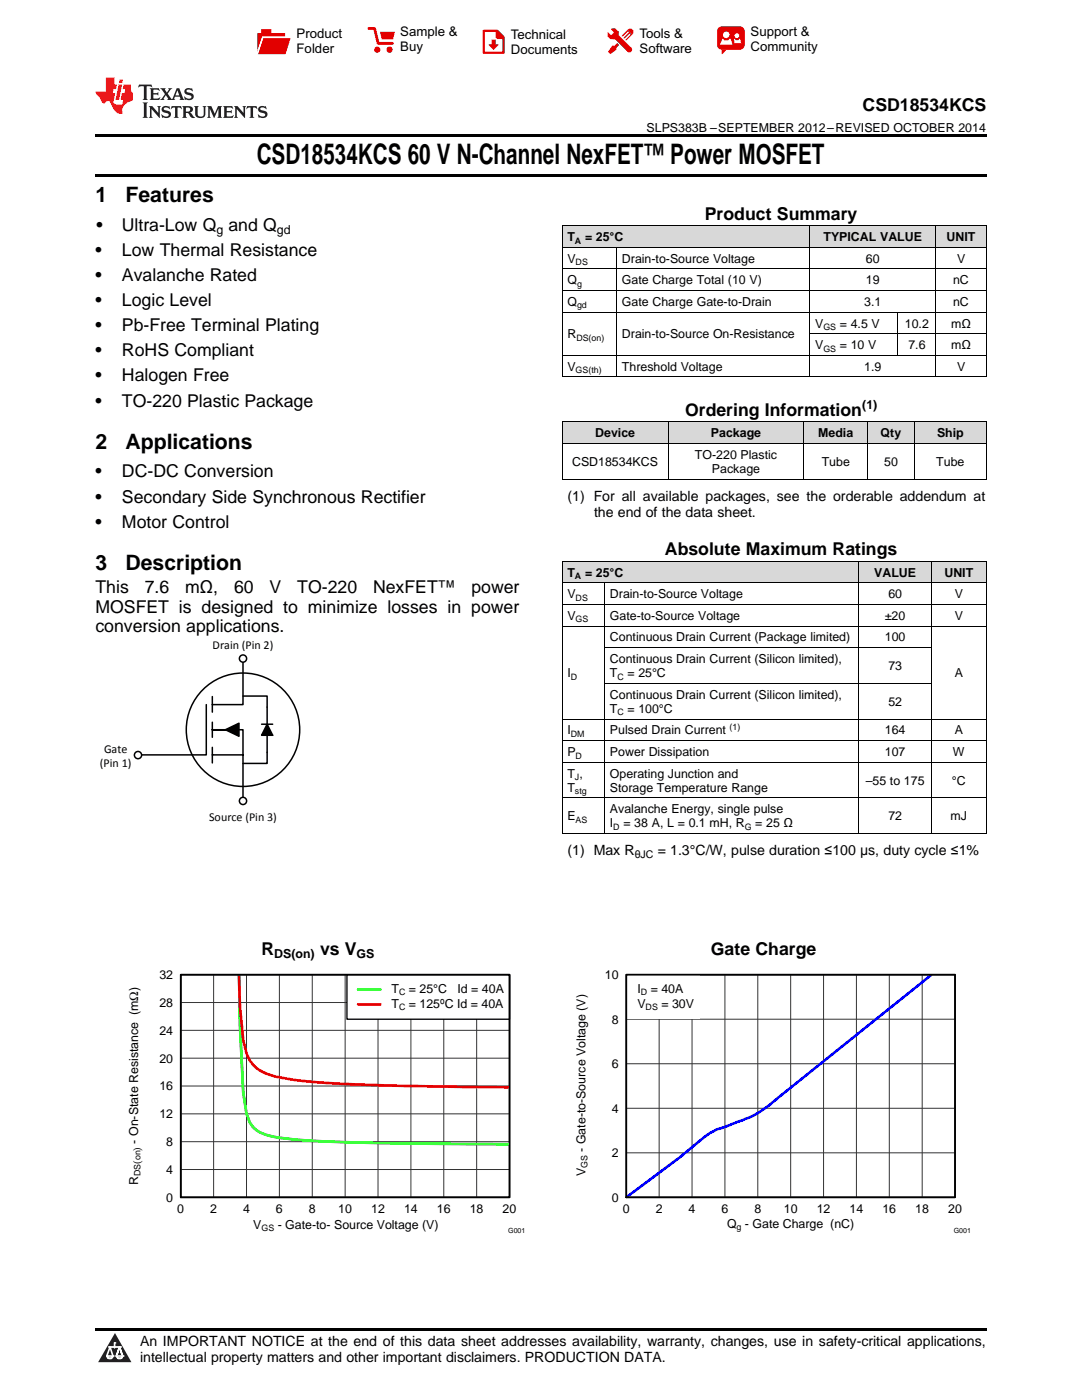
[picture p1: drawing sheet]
<svg xmlns="http://www.w3.org/2000/svg" width="216mm" height="279mm" viewBox="0 0 216 279" stroke-linecap="round" stroke-linejoin="round" font-family="sans-serif">
<g fill="#d8d8d8">
<path d="M112.2 112.1h8.4v4.3h-8.4z"/>
<path d="M120.6 112.1h50.8v4.3h-50.8z"/>
<path d="M171.4 112.1h14.4v4.3h-14.4z"/>
<path d="M185.8 112.1h11v4.3h-11z"/>
<path d="M112.2 84.2h21.1v4.3h-21.1z"/>
<path d="M133.3 84.2h27.1v4.3h-27.1z"/>
<path d="M160.4 84.2h12.7v4.3h-12.7z"/>
<path d="M173.1 84.2h9.4v4.3h-9.4z"/>
<path d="M182.5 84.2h14.3v4.3h-14.3z"/>
<path d="M112.2 45.1h10.8v4.3h-10.8z"/>
<path d="M123 45.1h38.6v4.3h-38.6z"/>
<path d="M161.6 45.1h17.6v4.3h-17.6z"/>
<path d="M179.2 45.1h7.6v4.3h-7.6z"/>
<path d="M186.8 45.1h10v4.3h-10z"/>
</g>
<path d="M22.9 266l3.3 5.9h-6.6z" fill="#231f20"/>
<path d="M21.3 270.6h1.2l-.3 .5h-.3a.53 .53 0 0 1-.6-.5z" fill-rule="evenodd" fill="#fff"/>
<path d="M21.3 270.6h1.2l-.3 .5h-.3a.53 .53 0 0 1-.6-.5z" fill="none" stroke="#231f20" stroke-width=".33"/>
<path d="M21.3 270.6l1.2 .1-.3 .4h-.5z" fill="none" stroke="#fff" stroke-width=".33"/>
<path d="M22.9 268.9h.1" fill="none" stroke="#fff" stroke-width=".33"/>
<path d="M22.9 268v.9z" fill="#fff"/>
<path d="M22.9 268v.9z" fill="none" stroke="#fff" stroke-width=".33"/>
<circle cx="22.9" cy="268" r=".16" fill="#fff"/>
<path d="M21.8 268.8h.1" fill="none" stroke="#fff" stroke-width=".33"/>
<path d="M21.8 268.8h2.2z" fill="#fff"/>
<path d="M21.8 268.8h2.2z" fill="none" stroke="#fff" stroke-width=".33"/>
<circle cx="24" cy="268.8" r=".16" fill="#fff"/>
<path d="M23.2 270.6h.1" fill="none" stroke="#fff" stroke-width=".33"/>
<path d="M23.8 268.8l-.6 1.8z" fill="#fff"/>
<path d="M23.8 268.8l-.6 1.8z" fill="none" stroke="#fff" stroke-width=".33"/>
<path d="M23.8 268.8l.7 1.8z" fill="#fff"/>
<path d="M23.8 268.8l.7 1.8z" fill="none" stroke="#fff" stroke-width=".33"/>
<path d="M24.4 270.6h.1" fill="none" stroke="#fff" stroke-width=".33"/>
<circle cx="21.3" cy="270.6" r=".16" fill="#fff"/>
<path d="M22 268.8l-.7 1.8z" fill="#fff"/>
<path d="M22 268.8l-.7 1.8z" fill="none" stroke="#fff" stroke-width=".33"/>
<path d="M22 268.8l.5 1.8z" fill="#fff"/>
<path d="M22 268.8l.5 1.8z" fill="none" stroke="#fff" stroke-width=".33"/>
<circle cx="22.5" cy="270.6" r=".16" fill="#fff"/>
<path d="M23.3 270.6h1.2a.63 .63 0 0 1-.6 .5 .63 .63 0 0 1-.6-.5z" fill-rule="evenodd" fill="#fff"/>
<path d="M23.3 270.6h1.2a.63 .63 0 0 1-.6 .5 .63 .63 0 0 1-.6-.5z" fill="none" stroke="#231f20" stroke-width=".33"/>
<path d="M23.3 270.6h1.2l-.4 .5h-.5z" fill="none" stroke="#fff" stroke-width=".33"/>
<path d="M23.2 270.6h.1" fill="none" stroke="#fff" stroke-width=".33"/>
<circle cx="24.5" cy="270.6" r=".16" fill="#fff"/>
<path d="M19 265.1h177.8v.5h-177.8z" fill="#000"/>
<path d="M36.1 194.5h65.6v44.5h-65.6z" fill="none" stroke="#000" stroke-width=".26"/>
<g fill="none" stroke="#333" stroke-width=".2">
<path d="M36.1 194.5h65.6v44.5h-65.6zM42.6 194.5v44.5M49.2 194.5v44.5M55.7 194.5v44.5M62.3 194.5v44.5M68.9 194.5v44.5M75.4 194.5v44.5M82 194.5v44.5M88.6 194.5v44.5M95.1 194.5v44.5M36.1 216.7h65.6M36.1 211.2h65.6"/>
<path d="M36.1 205.6h65.6M36.1 200.1h65.6M36.1 233.4h65.6M36.1 227.8h65.6M36.1 222.3h65.6"/>
</g>
<path d="M47.7 194.5l.2 10 .6 13.5 .7 4.3a5.9 5.9 0 0 0 5.2 4.5 85.5 85.5 0 0 0 14.5 1.1l32.8 .5" fill="none" stroke="#0f0" stroke-width=".53"/>
<path d="M47.7 194.5l.2 6.3 .6 6.8a7.6 7.6 0 0 0 3.3 6l2 .9a30.1 30.1 0 0 0 8.5 1.4 700.4 700.4 0 0 0 39.4 1.1" fill="none" stroke="#f00" stroke-width=".53"/>
<path d="M69.2 194.5h32.5v8.9h-32.5z" fill="#fff"/>
<path d="M69.2 194.5h32.5v8.9h-32.5zM125 194.5h65.6v44.5h-65.6z" fill="none" stroke="#000" stroke-width=".26"/>
<path d="M71.5 197.5h4.4" fill="none" stroke="#0f0" stroke-width=".53"/>
<path d="M71.5 200.4h4.4" fill="none" stroke="#f00" stroke-width=".53"/>
<path d="M36.1 194.5h65.6v44.5h-65.6z" fill="none" stroke="#000" stroke-width=".35"/>
<g fill="none" stroke="#333" stroke-width=".2">
<path d="M125 194.5h65.6v44.5h-65.6zM131.5 194.5v44.5M138.1 194.5v44.5M144.6 194.5v44.5M151.2 194.5v44.5M157.8 194.5v44.5M164.3 194.5v44.5M170.9 194.5v44.5M177.5 194.5v44.5M184 194.5v44.5M125 212.3h65.6M125 203.4h65.6"/>
<path d="M125 230.1h65.6M125 221.2h65.6"/>
</g>
<path d="M185.9 194.5l-32.4 26.1a20.5 20.5 0 0 1-7.2 3.6l-3.3 1.2-2 1.2-5.3 4.4-10.7 8" fill="none" stroke="#00f" stroke-width=".53"/>
<path d="M125 194.5h14.6v8.9h-14.6z" fill="#fff"/>
<path d="M125 194.5h65.6v44.5h-65.6z" fill="none" stroke="#000" stroke-width=".35"/>
<path d="M112.2 159.3v7.1M120.6 159.3v7.1M171.4 159.3v7.1M185.8 159.3v7.1M196.8 159.3v7.1M112.2 166.4h84.6" fill="none" stroke="#000" stroke-width=".2"/>
<g fill="none" stroke="#000" stroke-width=".3">
<path d="M42.4 139v3.1M48.5 132.2v8.4h-6.1M48.5 138.9h4.8v13.5h-4.8M41.2 140.6v10.1h-13M42.4 150.7h6.1v8.4M42.4 144.1v3M42.4 149.1v3.2M45 145.6l2.7-1.3v2.6zM47.4 145.6h-5h6.1v5.1M52.2 144.5h2.2M53.3 144.5l1.1 2.2h-2.2z"/>
<circle cx="48.5" cy="145.6" r="11.3"/>
</g>
<path d="M45 145.6l2.7-1.3v2.6zM53.3 144.5l1.1 2.2h-2.2z" fill="#000"/>
<circle cx="27.5" cy="150.7" r=".72" fill="#fff"/>
<circle cx="27.5" cy="150.7" r=".72" fill="none" stroke="#000" stroke-width=".3"/>
<circle cx="48.5" cy="159.8" r=".72" fill="#fff"/>
<circle cx="48.5" cy="159.8" r=".72" fill="none" stroke="#000" stroke-width=".3"/>
<circle cx="48.5" cy="131.4" r=".72" fill="#fff"/>
<circle cx="48.5" cy="131.4" r=".72" fill="none" stroke="#000" stroke-width=".3"/>
<g fill="none" stroke="#000" stroke-width=".2">
<path d="M112.2 58h84.6M112.2 53.7h84.6M112.2 49.4h84.6M112.2 45.1h84.6M112.2 45.1v30.1M123 49.4v25.8M161.6 45.1v30.1M186.7 45.1v30.1M196.8 45.1v30.1M112.2 75.2h84.6M112.2 70.9h84.6M112.2 62.3h84.6"/>
<path d="M161.6 66.6h35.2M179.2 62.3v8.6M112.2 95.6h84.6M112.2 88.5h84.6M112.2 84.2h84.6M112.2 84.2v11.5M133.3 84.2v11.5M160.4 84.2v11.5M173.1 84.2v11.5M182.4 84.2v11.5M196.8 84.2v11.5M112.2 116.3h84.6"/>
<path d="M112.2 112h84.6M112.2 112.1v47.2M120.6 116.4v42.9M171.4 112.1v47.2M185.8 112.1v47.2M196.8 112.1v47.2M112.2 124.9h84.6M112.2 120.6h84.6M120.6 136.4h65.2M120.6 129.2h65.2M112.2 159.2h84.6M112.2 152.1h84.6"/>
<path d="M112.2 147.8h84.6M112.2 143.5h84.6"/>
</g>
<path d="M19 34.8h177.8v.5h-177.8zM19 26.8h177.8v.6h-177.8zM112.2 95.6l.1 .1zM160.3 95.6l.1 .1zM173 95.6l.1 .1zM182.4 95.6l.1 .1zM196.7 95.6l.1 .1z" fill="#000"/>
<path d="M27.7 16.9l-.1 .6 .6-.3h.5v.2v2.2l-.2 .4h1l-.2-.4v-2.2v-.2h.5l.6 .3-.2-.6zM29.9 17.6l.2 .4v1.6l-.2 .4h1.9l.1-.6a1.09 1.09 0 0 1-1.3 .1v-.6h.6l.4 .2v-.7l-.2 .2h-.8v-.6l.2-.1a1.01 1.01 0 0 1 1 .3l-.1-.6zM32 17.6l.9 1.2-1 1.2h.9l-.2-.3 .5-.7 .5 .7-.3 .3h1.7l-.2-.3 .1-.4h1l.1 .4-.2 .3h1l-.3-.4-.7-2h-.5l-1 2.2-.8-1.1 .9-1.1h-.9l.2 .2-.4 .7-.4-.7 .2-.2zM35.4 18l.4 1h-.8zM37 17.7a.66 .66 0 0 0-.2 .8 .66 .66 0 0 0 .6 .4l.7 .2 .1 .2a.8 .8 0 0 1-.7 .4 .8 .8 0 0 1-.7-.5l.1 .8 .2-.2a.94 .94 0 0 0 1.1 .1 .94 .94 0 0 0 .4-.9 1.48 1.48 0 0 0-1.3-.6v-.4a1.1 1.1 0 0 1 1.2 .2l-.2-.6-.2 .1-.5-.1zM28.5 20.4l.2 .4v2.3l-.2 .4h1l-.2-.4v-2.3l.2-.4zM29.7 21.2l.2 .4v1.5l-.2 .4h.8l-.3-.4 .1-1.3 1.6 1.8v-2l.2-.4h-.7l.2 .2v1.1l-1.2-1.3zM32.5 21.3a.66 .66 0 0 0-.2 .8 .66 .66 0 0 0 .6 .4l.6 .2 .2 .2a.8 .8 0 0 1-.8 .4 .8 .8 0 0 1-.7-.5l.2 .7 .2-.1a.94 .94 0 0 0 1 .1 .94 .94 0 0 0 .5-1 1.47 1.47 0 0 0-1.3-.6l-.1-.3a1.1 1.1 0 0 1 1.3 .2l-.2-.6-.2 .1-.5-.2zM34.3 21.2l-.2 .6a.64 .64 0 0 1 .8-.3v1.6l-.2 .4h1l-.3-.4 .1-1.6a.66 .66 0 0 1 .8 .3l-.2-.6zM36.3 21.2l.3 .4v1.5l-.3 .4h1l-.2-.2v-.7h.5l.1 .1a.8 .8 0 0 0 1.2 .7l-1-1a.62 .62 0 0 0 .6-.5 .62 .62 0 0 0-.6-.7zM37.1 21.5h.1a.48 .48 0 0 1 .6 0 .48 .48 0 0 1 .1 .6l-.2 .1-.6 .1zM38.7 21.2l.2 .2a2.29 2.29 0 0 0 .4 2 1.05 1.05 0 0 0 1.7-.7v-1.3l.2-.2h-.8l.2 .4v1.1a.61 .61 0 0 1-.6 .6 .61 .61 0 0 1-.6-.6v-1.1l.3-.4zM41.3 21.2l.3 .4v1.5l-.3 .4h.8l-.2-.4v-1.4l.8 1.9 .9-1.9v1.4l-.2 .4h.9l-.2-.4v-1.5l.2-.4h-.8l-.7 1.5-.6-1.5zM44.5 21.2l.2 .4v1.5l-.2 .4h1.9l.2-.6a1.1 1.1 0 0 1-1.4 .2v-.7h.6l.4 .2v-.6l-.2 .1-.8 .1v-.6l.2-.1a1.02 1.02 0 0 1 1.1 .2l-.2-.5zM46.7 21.2l.2 .4v1.5l-.2 .4h.8l-.3-.4 .1-1.3 1.6 1.8v-2l.2-.4h-.7l.2 .2v1.1l-1.2-1.3zM49.3 21.2l-.1 .6a.64 .64 0 0 1 .8-.3v1.6l-.3 .4h1l-.2-.4v-1.6a.66 .66 0 0 1 .8 .3l-.1-.6zM51.7 21.3a.66 .66 0 0 0-.2 .7 .66 .66 0 0 0 .7 .5l.6 .2 .1 .2a.8 .8 0 0 1-.7 .4 .8 .8 0 0 1-.7-.5l.1 .7 .2-.1a.94 .94 0 0 0 1.1 .1 .94 .94 0 0 0 .4-1 1.48 1.48 0 0 0-1.2-.6l-.1-.3a1.1 1.1 0 0 1 1.2 .2l-.2-.6-.1 .1-.6-.2z" fill="#231f20"/>
<path d="M21.1 15.5v2.8h-2v.4l.9 .9a.96 .96 0 0 0 1 1 .59 .59 0 0 1 .5-.4 .59 .59 0 0 1 .5 .3l.4 .8a1.61 1.61 0 0 0 2.1 1.3 1.63 1.63 0 0 1 1.1-2.2l.9-.3v-1.5a1.6 1.6 0 0 1-.4-1.7h-1.4l-.2 .9h.5l-.2 .8h-.5l-.2 1v.3h.5l-.2 .9h-.7a.74 .74 0 0 1-1-.6l.3-1.6h-.5l.2-.8h.5l.1-.9h-.4v-1.4zM23.7 16.9l-.7 3h.8l.6-3zM23.8 15.9l-.1 .7h.7l.2-.7z" fill="#ee1d23"/>
<g fill="#d60000">
<path d="M52.1 5.8h2v.8h2.8v4.2h-5.5v-4.2h.7z" fill-rule="evenodd"/>
<path d="M52.4 7.5h5.6l-1 3.3h-5.6z" fill-rule="evenodd"/>
</g>
<path d="M52.4 7.4h5.7l-.1 .1h-5.5l-1.1 3.3z" fill-rule="evenodd" fill="#fff"/>
<path d="M52.4 7.4h5.7l-.1 .1h-5.5l-1.1 3.3z" fill="none" stroke="#fff" stroke-width=".2"/>
<path d="M73.6 5.7h1.1l.7 2.9h2.9" fill="none" stroke="#d60000" stroke-width=".55"/>
<g fill="#d60000">
<path d="M75.8 6.3h3l-.4 1.6h-2.2z" fill-rule="evenodd"/>
<circle cx="75.3" cy="9.9" r=".62"/>
<circle cx="77.7" cy="9.9" r=".62"/>
</g>
<path d="M96.5 6.2h2.7l1.3 1.2v3.1h-4z" fill="none" stroke="#d60000" stroke-width=".44"/>
<g fill="#d60000">
<path d="M98.1 7.9h.8v1h.5l-.9 1.1-1-1v-.1h.6z" fill-rule="evenodd"/>
<path d="M98.9 6.2h.3l1.3 1.2v.4h-1.3l-.3-.4z" fill-rule="evenodd"/>
<path d="M121.9 5.7h.8l.7 .6 .1 .7 2.5 2.5-.8 .8-2.3-2.3-1.1-.2-.6-.6v-.8l.7 .6 .5-.4v-.2l-.5-.5z" fill-rule="evenodd"/>
<path d="M122.2 9.1h.4l.5-.5 .4 .4-.5 .5v.4l-1.2 .9-.5-.5z" fill-rule="evenodd"/>
<path d="M125.3 5.9a.67 .67 0 0 1 .9 0 .67 .67 0 0 1 0 .9z" fill-rule="evenodd"/>
<path d="M125.3 5.9l.9 .9-1.2 1.2h-.2v-.2l1-.9v-.2h-.2l-.9 1h-.2v-.2l.9-1 .1-.2h-.3l-.9 1h-.2v-.2z" fill-rule="evenodd"/>
<circle cx="125.6" cy="9.9" r=".54"/>
</g>
<path d="M123.3 6.3v.7" fill="none" stroke="#d60000" stroke-width=".2"/>
<g fill="#d60000">
<path d="M143.4 5.5l.6-.2h3.6a.95 .95 0 0 1 1 .9v2.8a.95 .95 0 0 1-1 .9h-3.6a.95 .95 0 0 1-.9-.9v-2.8z" fill-rule="evenodd"/>
<path d="M144 9.9h.9l-.7 .9h-.2z" fill-rule="evenodd"/>
</g>
<g fill="#fff">
<path d="M146.6 8.6h1.3z"/>
<path d="M144.1 7.8h.3l.1 .2h.8l.2-.2h.3l.4 1.1h-2.5z" fill-rule="evenodd"/>
<path d="M146.4 7.8h.3l.1 .2h.5l.2-.2h.2l.2 .8h-1.3z" fill-rule="evenodd"/>
<circle cx="144.9" cy="6.9" r=".65"/>
<circle cx="147" cy="7.1" r=".48"/>
</g>
<text font-size="5.6" x="51.2" y="32.8">CSD18534KCS 60 V N-Channel NexFET™ Power MOSFET</text>
<g font-size="4.2">
<text x="19" y="40.4">1</text>
<text x="25" y="40.4">Features</text>
<text x="19" y="89.6">2</text>
<text x="25" y="89.6">Applications</text>
<text x="19" y="113.7">3</text>
<text x="25" y="113.7">Description</text>
</g>
<g font-size="3.5">
<text x="172.1" y="22.2">CSD18534KCS</text>
<text x="19.2" y="46.1">•</text>
<text x="24.3" y="46.1">Ultra-Low Q and Q</text>
<text x="140.7" y="43.9">Product Summary</text>
<text x="19" y="51.1">•</text>
<text x="24.3" y="51.1">Low Thermal Resistance</text>
<text x="19" y="56.1">•</text>
<text x="24.3" y="56.1">Avalanche Rated</text>
<text x="19" y="61.1">•</text>
<text x="24.3" y="61.1">Logic Level</text>
<text x="19" y="66.1">•</text>
<text x="19" y="71.1">•</text>
<text x="24.3" y="66.1">Pb-Free Terminal Plating</text>
<text x="24.3" y="71.1">RoHS Compliant</text>
<text x="19" y="76.1">•</text>
<text x="24.3" y="76.1">Halogen Free</text>
<text x="19" y="81.1">•</text>
<text x="24.3" y="81.1">TO-220 Plastic Package</text>
<text x="136.7" y="83">Ordering Information</text>
<text x="19" y="95.3">•</text>
<text x="24.3" y="95.3">DC-DC Conversion</text>
<text x="19" y="100.3">•</text>
<text x="24.3" y="100.3">Secondary Side Synchronous Rectifier</text>
<text x="19" y="105.3">•</text>
<text x="24.3" y="105.3">Motor Control</text>
<text x="132.7" y="110.8">Absolute Maximum Ratings</text>
<text x="19" y="118.4">This</text>
<text x="28.9" y="118.4">7.6</text>
<text x="37" y="118.4">mΩ,</text>
<text x="46.7" y="118.4">60</text>
<text x="53.8" y="118.4">V</text>
<text x="59.3" y="118.4">TO-220</text>
<text x="74.4" y="118.4">NexFET™</text>
<text x="94.1" y="118.4">power</text>
<text x="19" y="122.3">MOSFET is designed to minimize losses in power</text>
<text x="19" y="126.2">conversion applications.</text>
<text x="52.2" y="190.5">R</text>
<text x="63.9" y="190.5">vs V</text>
<text x="141.9" y="190.5">Gate Charge</text>
</g>
<g font-size="2.8">
<text x="113.2" y="99.9">(1) For all available packages, see the orderable addendum at</text>
<text x="118.5" y="103.1">the end of the data sheet.</text>
<text x="113.2" y="170.6">(1) Max R</text>
<text x="131.2" y="170.6">= 1.3°C/W, pulse duration ≤100 μs, duty cycle ≤1%</text>
<text x="27.9" y="268.6">An IMPORTANT NOTICE at the end of this data sheet addresses availability, warranty, changes, use in safety-critical applications,</text>
<text x="27.9" y="271.8">intellectual property matters and other important disclaimers. PRODUCTION DATA.</text>
</g>
<g font-size="2.6">
<text x="59.2" y="7.6">Product</text>
<text x="59.2" y="10.6">Folder</text>
<text x="79.9" y="7.3">Sample &amp;</text>
<text x="79.9" y="10.2">Buy</text>
<text x="101.9" y="7.8">Technical</text>
<text x="101.9" y="10.8">Documents</text>
<text x="127.6" y="7.6">Tools &amp;</text>
<text x="127.6" y="10.6">Software</text>
<text x="149.8" y="7.2">Support &amp;</text>
<text x="149.8" y="10.2">Community</text>
</g>
<g font-size="2.5">
<text x="129" y="26.3">SLPS383B –SEPTEMBER 2012–REVISED OCTOBER 2014</text>
<text x="43.2" y="46.8">g</text>
<text x="55.2" y="46.8">gd</text>
<text x="113.2" y="48.2">T</text>
<text x="113.2" y="52.5">V</text>
<text x="116.7" y="48.2">= 25°C</text>
<text x="124.1" y="52.5">Drain-to-Source Voltage</text>
<text x="164.3" y="48.2">TYPICAL VALUE</text>
<text x="172.8" y="52.5">60</text>
<text x="188.9" y="48.2">UNIT</text>
<text x="191" y="52.5">V</text>
<text x="113.2" y="56.8">Q</text>
<text x="124.1" y="56.8">Gate Charge Total (10 V)</text>
<text x="172.8" y="56.8">19</text>
<text x="190.2" y="56.8">nC</text>
<text x="113.2" y="61.1">Q</text>
<text x="124.1" y="61.1">Gate Charge Gate-to-Drain</text>
<text x="162.7" y="65.4">V</text>
<text x="167.6" y="65.4">= 4.5 V</text>
<text x="172.4" y="61.1">3.1</text>
<text x="180.6" y="65.4">10.2</text>
<text x="189.8" y="65.4">mΩ</text>
<text x="190.2" y="61.1">nC</text>
<text x="113.2" y="67.5">R</text>
<text x="124.1" y="67.5">Drain-to-Source On-Resistance</text>
<text x="162.7" y="69.7">V</text>
<text x="167.6" y="69.7">= 10 V</text>
<text x="181.3" y="69.7">7.6</text>
<text x="189.8" y="69.7">mΩ</text>
<text x="113.2" y="74">V</text>
<text x="124.1" y="74">Threshold Voltage</text>
<text x="172.4" y="74">1.9</text>
<text x="191" y="74">V</text>
<text x="172" y="81.6">(1)</text>
<text x="118.8" y="87.3">Device</text>
<text x="141.9" y="87.3">Package</text>
<text x="163.3" y="87.3">Media</text>
<text x="175.7" y="87.3">Qty</text>
<text x="187" y="87.3">Ship</text>
<text x="114.2" y="93">CSD18534KCS</text>
<text x="138.7" y="91.6">TO-220 Plastic</text>
<text x="142.1" y="94.4">Package</text>
<text x="164" y="93">Tube</text>
<text x="176.4" y="93">50</text>
<text x="186.8" y="93">Tube</text>
<text x="113.2" y="115.1">T</text>
<text x="113.2" y="119.4">V</text>
<text x="116.7" y="115.1">= 25°C</text>
<text x="121.7" y="119.4">Drain-to-Source Voltage</text>
<text x="174.4" y="115.1">VALUE</text>
<text x="177.3" y="119.4">60</text>
<text x="188.5" y="115.1">UNIT</text>
<text x="190.5" y="119.4">V</text>
<text x="113.2" y="123.7">V</text>
<text x="121.7" y="123.7">Gate-to-Source Voltage</text>
<text x="176.6" y="123.7">±20</text>
<text x="190.5" y="123.7">V</text>
<text x="121.7" y="128">Continuous Drain Current (Package limited)</text>
<text x="176.6" y="128">100</text>
<text x="113.2" y="135.1">I</text>
<text x="121.7" y="132.3">Continuous Drain Current (Silicon limited),</text>
<text x="121.7" y="135.1">T</text>
<text x="125.2" y="135.1">= 25°C</text>
<text x="177.3" y="133.7">73</text>
<text x="190.5" y="135.1">A</text>
<text x="121.7" y="139.5">Continuous Drain Current (Silicon limited),</text>
<text x="121.7" y="142.3">T</text>
<text x="125.2" y="142.3">= 100°C</text>
<text x="177.3" y="140.9">52</text>
<text x="113.2" y="146.6">I</text>
<text x="121.7" y="146.6">Pulsed Drain Current</text>
<text x="176.6" y="146.6">164</text>
<text x="190.5" y="146.6">A</text>
<text x="113.2" y="150.9">P</text>
<text x="113.2" y="155.2">T ,</text>
<text x="121.7" y="150.9">Power Dissipation</text>
<text x="121.7" y="155.2">Operating Junction and</text>
<text x="176.6" y="150.9">107</text>
<text x="190.1" y="150.9">W</text>
<text x="113.2" y="158">T</text>
<text x="121.7" y="158">Storage Temperature Range</text>
<text x="172.8" y="156.6">–55 to 175</text>
<text x="189.9" y="156.6">°C</text>
<text x="113.2" y="163.7">E</text>
<text x="121.7" y="162.3">Avalanche Energy, single pulse</text>
<text x="121.7" y="165.1">I</text>
<text x="124.4" y="165.1">= 38 A, L = 0.1 mH, R</text>
<text x="150.7" y="165.1">= 25 Ω</text>
<text x="177.3" y="163.7">72</text>
<text x="189.7" y="163.7">mJ</text>
<text x="54.7" y="191.2">DS(on)</text>
<text x="71.2" y="191.2">GS</text>
<text x="31.8" y="195.4">32</text>
<text x="120.7" y="195.4">10</text>
<text x="31.8" y="201">28</text>
<text x="78.1" y="198.1">T</text>
<text x="78.1" y="201.1">T</text>
<text x="81.6" y="198.1">= 25°C</text>
<text x="81.6" y="201.1">= 125ºC Id = 40A</text>
<text x="91.3" y="198.1">Id = 40A</text>
<text x="127.2" y="198.1">I</text>
<text x="127.2" y="201.1">V</text>
<text x="129.8" y="198.1">= 40A</text>
<text x="132" y="201.1">= 30V</text>
<text x="31.8" y="206.5">24</text>
<text x="122.1" y="204.3">8</text>
<text x="31.8" y="212.1">20</text>
<text x="122.1" y="213.2">6</text>
<text x="31.8" y="217.6">16</text>
<text x="31.8" y="223.2">12</text>
<text x="122.1" y="222.1">4</text>
<text x="27.6" y="228.2" transform="rotate(-90 27.6 228.2)">- On-State Resistance (mΩ)</text>
<text x="33.2" y="228.7">8</text>
<text x="116.8" y="229.9" transform="rotate(-90 116.8 229.9)">- Gate-to-Source Voltage (V)</text>
<text x="122.1" y="231">2</text>
<text x="27.6" y="236.5" transform="rotate(-90 27.6 236.5)">R</text>
<text x="33.2" y="239.8">0</text>
<text x="33.2" y="234.3">4</text>
<text x="116.8" y="234.7" transform="rotate(-90 116.8 234.7)">V</text>
<text x="122.1" y="239.8">0</text>
<text x="35.4" y="242">0</text>
<text x="41.9" y="242">2</text>
<text x="48.5" y="242">4</text>
<text x="50.5" y="245.3">V</text>
<text x="55.1" y="242">6</text>
<text x="55.4" y="245.3">- Gate-to- Source Voltage (V)</text>
<text x="61.6" y="242">8</text>
<text x="67.5" y="242">10</text>
<text x="74.1" y="242">12</text>
<text x="80.6" y="242">14</text>
<text x="87.2" y="242">16</text>
<text x="93.7" y="242">18</text>
<text x="100.3" y="242">20</text>
<text x="124.3" y="242">0</text>
<text x="130.8" y="242">2</text>
<text x="137.4" y="242">4</text>
<text x="144" y="242">6</text>
<text x="145.1" y="245">Q - Gate Charge (nC)</text>
<text x="150.5" y="242">8</text>
<text x="156.4" y="242">10</text>
<text x="163" y="242">12</text>
<text x="169.5" y="242">14</text>
<text x="176.1" y="242">16</text>
<text x="182.6" y="242">18</text>
<text x="189.2" y="242">20</text>
</g>
<g font-size="2.4">
<text x="42.4" y="129.6">Drain (Pin 2)</text>
<text x="20" y="153.1">(Pin 1)</text>
<text x="20.8" y="150.2">Gate</text>
<text x="41.7" y="163.8">Source (Pin 3)</text>
</g>
<g font-size="2.1">
<text x="126.6" y="171.2">θJC</text>
<text x="28" y="232.3" transform="rotate(-90 28 232.3)">(</text>
<text x="28" y="229.6" transform="rotate(-90 28 229.6)">)</text>
</g>
<g font-size="1.8">
<text x="114.7" y="48.6">A</text>
<text x="114.9" y="53">DS</text>
<text x="115.1" y="57.3">g</text>
<text x="115.1" y="61.6">gd</text>
<text x="164.3" y="65.9">GS</text>
<text x="115" y="68">DS(on)</text>
<text x="164.3" y="70.2">GS</text>
<text x="114.9" y="74.5">GS(th)</text>
<text x="114.7" y="115.6">A</text>
<text x="114.9" y="119.9">DS</text>
<text x="114.9" y="124.2">GS</text>
<text x="113.9" y="135.6">D</text>
<text x="123.2" y="135.6">C</text>
<text x="123.2" y="142.8">C</text>
<text x="113.9" y="147.1">DM</text>
<text x="145.6" y="145.6">(1)</text>
<text x="114.7" y="155.7">J</text>
<text x="114.9" y="151.4">D</text>
<text x="114.7" y="158.5">stg</text>
<text x="114.9" y="164.2">AS</text>
<text x="122.4" y="165.6">D</text>
<text x="148.6" y="165.6">G</text>
<text x="79.6" y="198.6">C</text>
<text x="79.6" y="201.6">C</text>
<text x="127.9" y="198.6">D</text>
<text x="128.8" y="201.5">DS</text>
<text x="117.3" y="233.1" transform="rotate(-90 117.3 233.1)">GS</text>
<text x="28" y="234.7" transform="rotate(-90 28 234.7)">DS on</text>
<text x="52.2" y="245.7">GS</text>
<text x="147" y="245.4">g</text>
</g>
<g font-size="1.4">
<text x="101.4" y="246">G001</text>
<text x="190.3" y="246">G001</text>
</g>
</svg>
